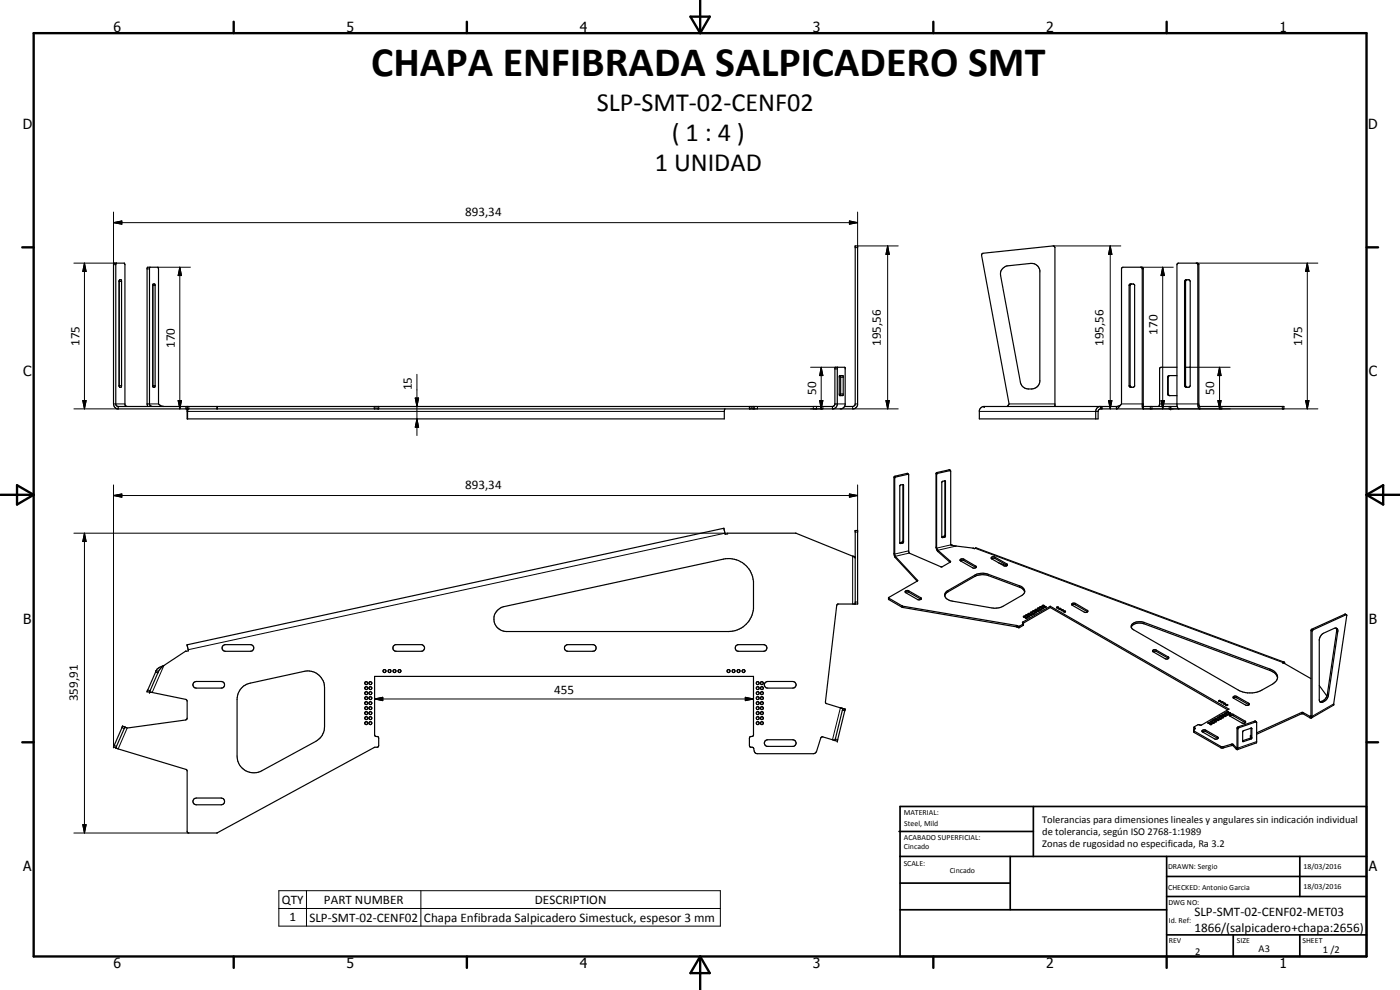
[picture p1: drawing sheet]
<svg xmlns="http://www.w3.org/2000/svg" width="420mm" height="297mm" viewBox="0 0 420 297" stroke-linecap="round" stroke-linejoin="round" font-family="sans-serif">
<g fill="none" stroke="#000" stroke-width=".35">
<path d="M35 79l-.3 .3v41.9l.1 .4 .7 .4M359 79l.5 .4v42.1l.4 1.2M35.9 83.9h.5l.1 .4v31.6l-.2 .3h-.4l-.1-.3zM45 80.2l-.1 .2v40.9l.3 .5 .5 .2M46 85.2h.4l.2 .3v30.4l-.2 .3h-.4l-.2-.3zM300.9 80.6l1.2-.8 7.2-.8a2.51 2.51 0 0 1 2.8 2.2v33.4a3 3 0 0 1-2.9 2.2 3 3 0 0 1-3-2.2l-5.9-31.9v-1.1zM339 85.3l1.2-.1 .3 .3v30.4l-.4 .3h-.9l-.3-.3v-30.4zM339.5 85.2l-.3 .3v30.4l.4 .3M342.3 80.2l.5 .3v41.5l.3 .7M355.7 84l1.2-.1 .3 .6v31.2l-.5 .5h-.9l-.3-.5v-31.2zM356.1 83.9l-.3 .6v31.2l.5 .5M251.4 110.2l-.1 11.3-.4 .8-.8 .4"/>
<path d="M252 112.7h1l.1 .3-.2 5.7h-.9l-.1-.3zM252.3 112.7v6M252.3 118.7h-.1M350.9 112.7l-.3 .5v5.2l.3 .3h2.3M353.2 110.2h-4.7l-.5 .3v10.8l-.2 .7M353.2 112.7h-2.4l-.3 .2-.1 5.3 .2 .4 .5 .1M355.8 110.2h1.4M35.5 122h214.3l.5-.2 .3-.5v-11l2.9-.1 .1 11.3-.4 .8-.7 .4M35.5 122v.7M38.2 122l-.7-.6v-42l-.2-.4h-3l-.2 .3v41.9l.2 .8 .9 .7h221l.8-.4 .4-.8v-47.7h-.7v47.4l-.1 .4-.5 .3-2.7 .1M44.1 121.2h.8M44.1 121.2v-40.7l.3-.3h3l.2 .5v40.5l.8 .6 .8 .2"/>
<path d="M44.1 121.2l.3 .8M56.2 122v3.7h161.2v-2.3l.2-.7M56.5 122.7l-.2 3M113.7 122v.7M224.9 122v.7M249.8 122.2v.5M250.6 121.2h.7M302.2 122l.6-.8-8.2-44.9 .4-.3 21-2.2 .4 .1 .2 .4v47.7M330 122l-.7 .4-.3 .5-.2 2.8M330.7 122v.7M335.1 122h-40l-1.1 .9-.1 2.8h35.7v-2.5l.7-.5h55v-.7h-25.2M335.1 122v.7"/>
<path d="M336.3 121.5l-1.2 .5M342.8 121.2h.3M343.1 122h10.2M343.1 122v-41.5l-.4-.3h-5.7l-.4 .3v40.7l-1.4 1.5M343.1 122v.7M360.1 122l-.3-.6v-42l-.5-.4h-5.6l-.5 .4v42.1l.5 1.2M360.1 122v.7M270.1 145.6l.9-.2 .2 .2v17l-.2 .3-.7 .2-.3-.2zM271 145.4v17.1l-1 .3M272.7 142.4l.1 23.5 9.6 4.2 2.9-1.7M272.7 142.4l-.5-.4-3.6 .9-.3 .3v23l.4 1.1M272.7 142.4l-.2-.1-3.7 .8-.3 .3v23.1l.2 .4"/>
<path d="M282.7 144.5l.8-.2 .2 .1v16.6l-.8 .3-.3-.1zM283.6 144.3v16.3l-.2 .3-.8 .1M285.3 141.3l-.4-.4-3.7 .9-.3 .3v22.1M255.9 166.9l-17.1-6.9h-20.5l.1 .2-.8 .1-.4-1.8-161 35 .3 1.8h-.7l-6.6 4.4M255.9 166.9l.8 .6M255.9 166.9l.8 .1M266.6 179.4l.1 .5 4.1 2.3 34.4 5.9 .4 .2 1.5-.7 .1-.5M266.6 179.4l4.2 2.5 34.4 5.8 .4 .2 1.6-.8M268.7 167.3l6.5 7.1M268.7 166.9l6.7 7.3-8.8 5.2M268.7 166.9v.4M271.7 177.4l.9-.2 3.7 2.1 .2 .4-1 .3-3.7-2.2z"/>
<path d="M271.7 177.8l.9-.2 3.8 2.2M280.9 164.2l.6 1.3M280.9 164.2l.2 .3M281.1 164.5v-22.1l.3-.4 3.6-.8 .3 .2v22.1l6.8 1M281.1 164.5l.4 .6M281.5 165.5l3.6 3.2M281.5 165.1l3.7 3.3M281.5 165.1v.4M283.7 177.8l8.8-5.2a5 5 0 0 1 4.2-.3l9.3 3.5a1.55 1.55 0 0 1 1.4 1.2 1.55 1.55 0 0 1-.9 1.7l-5.5 3.2a5.3 5.3 0 0 1-3.3 .5l-11.8-2a2.01 2.01 0 0 1-2.3-2.3zM285.2 168.4h.1M285.3 163.4l.5 .2M288.2 168.3l.5-.2 .6 .1 3.6 2.1"/>
<path d="M288.2 167.8h1.1l3.7 2.3-.3 .3h-.7l-3.8-2.2zM292.1 164.5l.4 .1 .4-.2 92.5 34.3M292.1 164.5h.1M297.6 167.6h1l3.6 2.1M297.6 167.2h1l3.6 2 .1 .4-.4 .2h-.6l-3.8-2.2zM299.6 168.8l2.5 1M307.5 177.6l-.2-.5-.9-.8-9.7-3.6a5.4 5.4 0 0 0-4.2 .3l-8 4.6-1 1.1M49.2 199.7l-1.5 .6-.8 .9M49.2 199.7l-1 .8-.6 1M66.8 193.8l.6-.4h8a1.01 1.01 0 0 1 .7 1.1 1.01 1.01 0 0 1-1 .9h-7.5a.98 .98 0 0 1-.8-.5 .98 .98 0 0 1 0-1.1zM118.1 193.8l.5-.4h8a1.01 1.01 0 0 1 .8 1.1 1.01 1.01 0 0 1-1 .9h-7.5a1 1 0 0 1-.9-.5 1 1 0 0 1 .1-1.1zM149.2 183.3l1.1-.9 .9-.4 65.9-14.2a7.4 7.4 0 0 1 9 6.6v8.2a7.6 7.6 0 0 1-7.5 6.9h-66.6a3.7 3.7 0 0 1-3.4-2.2 3.7 3.7 0 0 1 .6-4z"/>
<path d="M169.6 193.8l.6-.4h7.9a1.01 1.01 0 0 1 .8 1.1 1.01 1.01 0 0 1-1 .9h-7.5a.98 .98 0 0 1-.9-.5 .98 .98 0 0 1 .1-1.1zM220.8 193.8l.6-.4h8a1.01 1.01 0 0 1 .8 1.1 1.01 1.01 0 0 1-1.1 .9h-7.5a1 1 0 0 1-.9-.5 1 1 0 0 1 .1-1.1zM256.7 181.2v-22h.7v22h-6l-.3 .5-3.4 28.9 .2 .5 4.3 1.3M307.2 185h.5l-.3 .2zM307.2 184.9v.1M307.8 185.3h.5a.28 .28 0 0 1-.3 .3 .28 .28 0 0 1-.2-.3zM307.8 184.6h.6l-.2 .2zM308.4 184.9v.1M308.6 184.1l.3-.1 .2 .3-.3 .1zM309.1 184.5l.6 .1-.4 .1zM309.3 183.7l.4-.1 .1 .3h-.5zM310 183.3l.5 .1a.27 .27 0 0 1-.3 .2 .27 .27 0 0 1-.2-.3z"/>
<path d="M310.5 183.7l.3-.1 .3 .2-.4 .1zM310.7 182.9l.3-.1 .2 .2-.4 .1zM311.3 183.3l.4-.1 .1 .2-.3 .1zM311.4 182.5l.4-.1 .1 .2-.3 .2-.2-.2zM311.4 182.7h.1M312.1 182.8h.3a.24 .24 0 0 1-.2 .3 .24 .24 0 0 1-.3-.2zM312.2 182l.4 .1v.1a.26 .26 0 0 1-.3 .2 .26 .26 0 0 1-.1-.4zM312.7 182.4l.6 .1-.5 .2zM312.8 181.7h.6l-.2 .2zM313.4 182l.6 .1a.3 .3 0 0 1-.3 .2 .3 .3 0 0 1-.3-.3zM315.2 182.3l-8.1 4.7M315.2 181.9l-8.3 4.7v.3l.3 .2"/>
<path d="M315.2 181.9l53.6 30.9-8.2 4.8-1-.2-1.3 .8M315.2 182.3l53.3 30.7M315.2 181.9v.4M317.1 182.2l.4-.1 .2 .2-.5 .1zM318.5 183h.6l-.2 .3zM319.2 183.4l.3-.1 .3 .3h-.4zM321.6 181.2l.5-.2 .7 .1 3.6 2.1 .1 .3-1 .2-3.7-2.1zM321.7 181.5l.9-.1 3.8 2.2M339.5 188.2a2.87 2.87 0 0 1 3.8-1l37.8 14a2.92 2.92 0 0 1 2.3 2.2M339.7 187.3a3.6 3.6 0 0 1 3.6-.6l37.8 14a2.5 2.5 0 0 1 2 3.5l-1.1 1-3.3 1.9a7.5 7.5 0 0 1-7.1 0l-31.4-18.1a1.03 1.03 0 0 1-.5-1.7zM345.9 195.2l.2-.2h.8l3.9 2.3a.7 .7 0 0 1-1.2 .3l-3.5-2zM346 195.5l.9-.1 3.8 2.2"/>
<path d="M385.4 198.7l.2 .4M385.4 198.7l-.5 .2 8.5 4.7M396.8 190.3l3.7-1.8a.75 .75 0 0 1 .8 .1 .75 .75 0 0 1 .2 .9l-2.8 19.1a2.26 2.26 0 0 1-2.5 2l-.3-.5v-18.2zM401 188.5l.1 .9-2.8 19a2.57 2.57 0 0 1-2.2 2.2M403.6 184.3l-10.1 4.6-.1 26-.2 .1-2.5-1.3-13.6 6.2M403.7 184.2l.5 .5-3.9 26.8-6.7 3.9M403.7 184.2l-.1 .1M404.1 184.4l-10.2 4.7-.3 26.3h-.3l-2.2-1.2h-.5l-13.5 6.1M37.5 218.1l-2.8 6.3M37.5 218.1l-.8-.2-2.6 6.2 .6 .3M44.9 207.7l11 2.2 .3 .5-.1 5.4-.4 .2-17.5 2.4-.7-.3M46.9 201.2l-2.8 6.2 .8 .2"/>
<path d="M46.9 201.2l.7 .3M47.6 201.5l-2.7 6.1M58.1 204.9l.8-.4h7.5a.99 .99 0 0 1 1 1 .99 .99 0 0 1-1 1h-7.5a1 1 0 0 1-.9-.6 1 1 0 0 1 .1-1zM72.4 206.5l.8-.7 1.4-.7 16.7-3.7a5 5 0 0 1 6.1 4.9v11.7a4.9 4.9 0 0 1-2.6 4.4l-16.2 8.9a5 5 0 0 1-7.4-4.4v-17.1l.4-2zM110.8 206.2l.5-.1 .3 .5-.6 .3-.2-.2zM110.8 207.7l.5-.1 .3 .5a.45 .45 0 0 1-.6 .3 .45 .45 0 0 1-.2-.7zM110.8 213.7l.5-.1 .3 .5-.6 .3-.2-.2zM110.8 210.7l.5-.1 .3 .5-.4 .3-.3-.1zM229.6 204.9l.8-.4h7.5a1 1 0 0 1 1 1 1 1 0 0 1-1 1h-7.5a1 1 0 0 1-.9-.6 1 1 0 0 1 .1-1zM252.2 212.4l.3 .1M252.5 212.5l1.1 .3M252.5 212.5l.4 .1"/>
<path d="M252.9 212.6h.1M252.9 212.6l-2.3 9.6 .7 .2 2.3-9.6M252.9 212.6l.7 .2M358.2 219.1l.2 .7 8.1 4.6 .5 .1 2.9-.9 1.1 1.2M358.2 219.1l8.3 4.9 3.4-.7 1.3 1.1M358.3 218.2l.2 .6M358.3 218.2l.4 .4-.5 .5M360.8 219.6l.5-.2 .6 .1 3.6 2.1M360.8 219.1h1.1l3.5 2a.51 .51 0 0 1-.1 .7 .51 .51 0 0 1-.7-.1l-3.8-2.2zM362.5 216.9l.3-.2 .3 .3-.3 .1zM363.2 217.1l.5 .2-.4 .1zM363.3 216.5l.2-.2 .3 .3-.4 .1z"/>
<path d="M363.6 217.2h.1M363.8 216.8l.5-.1 .1 .2-.3 .1zM363.9 216.1h.1M364 216l.4-.1 .1 .3h-.4zM364.5 216.4h.6a.28 .28 0 0 1-.3 .2 .28 .28 0 0 1-.3-.2zM364.7 215.6h.5a.26 .26 0 0 1-.3 .3 .26 .26 0 0 1-.3-.3zM365.2 215.8h.1M365.3 215.9l.5 .2-.4 .1zM365.4 215.2l.4-.1 .1 .2-.4 .1zM366 215.6l.4-.1a.25 .25 0 0 1-.2 .3 .25 .25 0 0 1-.3-.2zM366 215.5v.1M366 214.8h.6a.28 .28 0 0 1-.3 .3 .28 .28 0 0 1-.3-.3z"/>
<path d="M366.5 210.7h.6l-.5 .2zM366.7 215.1l.5 .1-.4 .2zM366.8 214.4l.3-.1 .2 .2-.4 .1zM367.2 211h.5a.26 .26 0 0 1-.2 .3 .26 .26 0 0 1-.3-.2zM367.4 214.7l.5 .1-.3 .2-.2-.2zM367.5 214l.4-.1 .1 .2-.3 .1zM367.9 211.5h.6a.3 .3 0 0 1-.4 .2 .3 .3 0 0 1-.2-.2zM368.1 214.3l.4-.1 .1 .3h-.4zM368.2 213.5l.6 .2h-.6zM368.8 214v.1M369.1 214.8l.8-.1 3.8 2.1M369.1 214.4l1-.1 3.6 2.1a.5 .5 0 0 1-.1 .7 .5 .5 0 0 1-.7-.1l-3.8-2.2z"/>
<path d="M370.1 209.1l.6-.3 .5 .2 3.7 2.1a.6 .6 0 0 1-.4 .6 .6 .6 0 0 1-.7-.2l-3.6-2zM370.2 209.4l.8-.1 3.8 2.2M373 219.4l2.6-.9v3.1l-2.6 .9zM375.4 218.4v2.8l-2.5 1M377.1 216.6l-5.5 1.9-.1 6.2-.1 .2-.4-.1M395.9 205.7l2.3 3.1M58.2 239.7l.7-.3h7.5a1.02 1.02 0 0 1 1 1.1 1.02 1.02 0 0 1-1 1h-7.5a1.01 1.01 0 0 1-1-.7 1.01 1.01 0 0 1 .3-1.1zM229.6 222.4l.8-.4h7.5a1.01 1.01 0 0 1 1 .8 1.01 1.01 0 0 1-.7 1.1h-8l-.6-.4-.2-.4zM250.6 222.2l-3.8-1.1h-.3l-1.4 4.4-.6 .6h-.4h-17.2l-.5-.6-.4-1.2-.8-.1-.3-.5 .1-2.6 .8-.2 .3-.3v-17.7h-113.7v17.7l.3 .3 .9 .2v2.9l-1.3 .3-47.2 25.6h-8.6l-.3-.3v-18.3l-.2-.4-21.3-6.5M250.6 222.1v.1M371 224.5v.3M371.2 224.4h.1"/>
<path d="M371.3 224.4v-6.1l5.5-1.9 .3 .3v6.2l-5.8 2M371.3 224.2l.2 .3M375.4 220.6l-.2 .2 .2 .3"/>
<circle cx="308.7" cy="184.9" r=".24"/>
<circle cx="310.1" cy="184.2" r=".26"/>
<circle cx="318.1" cy="182.7" r=".24"/>
<circle cx="109.9" cy="211" r=".44"/>
<circle cx="109.9" cy="208" r=".44"/>
<circle cx="109.9" cy="217" r=".45"/>
<circle cx="109.9" cy="214" r=".45"/>
<circle cx="109.9" cy="206.5" r=".44"/>
<circle cx="109.9" cy="209.5" r=".44"/>
<circle cx="109.9" cy="215.5" r=".44"/>
<circle cx="109.9" cy="212.5" r=".44"/>
<circle cx="109.9" cy="205" r=".44"/>
<circle cx="111.2" cy="209.5" r=".45"/>
<circle cx="111.2" cy="205" r=".45"/>
<circle cx="111.2" cy="217" r=".46"/>
<circle cx="111.2" cy="212.5" r=".46"/>
<circle cx="111.2" cy="215.5" r=".46"/>
<circle cx="115.4" cy="201.3" r=".45"/>
<circle cx="116.9" cy="201.3" r=".44"/>
<circle cx="118.4" cy="201.3" r=".44"/>
<circle cx="119.9" cy="201.3" r=".44"/>
<circle cx="218.7" cy="201.3" r=".45"/>
<circle cx="220.1" cy="201.3" r=".44"/>
<circle cx="221.7" cy="201.3" r=".45"/>
<circle cx="223.1" cy="201.3" r=".44"/>
<circle cx="227.4" cy="215.5" r=".44"/>
<circle cx="227.4" cy="212.4" r=".44"/>
<circle cx="227.4" cy="209.5" r=".42"/>
<circle cx="227.4" cy="211" r=".44"/>
<circle cx="227.4" cy="205" r=".44"/>
<circle cx="227.4" cy="217" r=".44"/>
<circle cx="227.4" cy="208" r=".44"/>
<circle cx="227.4" cy="206.5" r=".45"/>
<circle cx="227.4" cy="214" r=".45"/>
<circle cx="228.6" cy="205" r=".44"/>
<circle cx="228.7" cy="206.5" r=".44"/>
<circle cx="228.7" cy="209.5" r=".44"/>
<circle cx="228.7" cy="215.5" r=".44"/>
<circle cx="228.7" cy="212.5" r=".44"/>
<circle cx="228.7" cy="211" r=".43"/>
<circle cx="228.7" cy="208" r=".44"/>
<circle cx="228.7" cy="217" r=".42"/>
<circle cx="228.7" cy="214" r=".43"/>
<circle cx="366" cy="210.4" r=".24"/>
<circle cx="369" cy="214" r=".24"/>
</g>
<g fill="none" stroke="#000" stroke-width=".3">
<path d="M22.2 79h12.8M25.3 79l.6 2.4h-1.1zM25.3 79v43.7M34.1 66.8l2.5-.5v1zM34.1 63.6v15.8h.6M34.1 66.8h223.3M254.9 66.3l2.5 .5-2.5 .5zM257.4 63.6v10.7h-.7M257.4 73.8h12.2M266.4 73.8l.5 2.5h-1zM266.4 73.8v48.9M316.1 73.8h20.3"/>
<path d="M333.2 73.8l.5 2.5h-1zM333.2 73.8v48.9M359 79h36.5M359.5 79.4h.3M392.3 79l.5 2.4h-1zM392.3 79v43.7M35.8 84.5h.7M44.1 80.7h.8M45.9 85.7h.7M47.4 80.2h9.7M54 80.2l.5 2.5h-1zM54 80.2v42.5"/>
<path d="M338.9 85.7h.3M342.3 80.2h9.8M342.8 80.7h.3M348.9 80.2l.6 2.5h-1.1zM348.9 80.2v42.5M355.5 84.5h.3M35.8 115.7h.7M45.9 115.7h.7M124.6 119.4h1l-.5 2.6zM125.1 112.3v18.4M243.3 110.2h8.1M246.5 110.2l.5 2.5h-1z"/>
<path d="M246.5 110.2v12.5M250.6 110.7h.7M252.3 113.2h.8M252.3 118.2h.8M338.9 115.7h.3M350.4 113.2h.2M350.4 118.2h.2M355.5 115.7h.3M357.1 110.2h12.1M366 110.2l.5 2.5h-1zM366 110.2v12.5M22.2 122.7h13.3"/>
<path d="M24.8 120.2h1.1l-.6 2.5zM34.1 121.2h3.4M44.9 121.2h2.7M53.5 120.2h1l-.5 2.5zM55.8 122v.7M56.2 123.4h161.2M56.7 122v.7M65.1 122v.7M65.3 122v.7M112.6 122v.7M113.1 122v.7M125.1 125.7l.5 2.5h-1z"/>
<path d="M128.3 122h-16v.7M225.4 122v.7M225.7 122v.7M226.2 122v.7M226.3 122v.7M227.3 122v.7M244.1 122v.7M245.1 122v.7M246 120.2h1l-.5 2.5zM246.3 122v.7M247 122v.7h-3.7M249.8 122v.2"/>
<path d="M251.3 121.2h2.3M255.9 122v.7h13.7M256.7 121.2h.7M265.9 120.2h1l-.5 2.5zM293.9 123.4h35.7M302.8 121.2h13.8M330.3 122v.7M332.7 120.2h1l-.5 2.5zM336.6 121.2h6.2M343.1 122.7h26.1M345.2 122v.7M345.7 122v.7"/>
<path d="M348 121.2h11.8M348.4 120.2h1.1l-.6 2.5zM350.9 122v.7M351.4 122v.7M365.5 120.2h1l-.5 2.5zM366.2 122v.7M366.7 122v.7M384.8 122v.7h10.7M391.8 120.2h1l-.5 2.5zM22.2 160h196.1M25.3 160l.6 2.5h-1.1zM25.3 160v89.9"/>
<path d="M34.1 148.7l2.5-.5v1zM34.1 148.7h223.3M34.1 145.5v78.6M217.6 160l-161.1 34.9M254.9 148.2l2.5 .5-2.5 .5zM257.4 145.5v14.1h-.7M268.3 143.2l.2 .3M268.6 142.9l.2 .2M271 145.4l.2 .2M272.2 142l.2 .3M280.9 142.1l.2 .3M281.2 141.8l.2 .2"/>
<path d="M283.6 144.3l.1 .2M284.8 141l.2 .2M255.9 166.9v14.3M266.8 179.5v.4M270.2 162.8l.1 .3M270.7 162.7l.1 .3M271 162.3l.2 .3M272.7 165.3l-4.2 .9-.2-.2M272.7 177.3v.4M272.9 165.9l-4.2 1M275.4 174.1v.2M276.3 179.3v.4"/>
<path d="M282.8 161l.1 .3M283.3 160.9l.2 .3M283.6 160.6l.1 .2M284.5 177.2v.4M285.2 168.4v.2M285.3 163.5l-4.2 1M286.9 163.8l-5.4 1.3M289.3 167.8v.4M292.5 172.6v.4M292.6 164.5l92.4 34.4M292.8 169.8v.4M296.7 172.3v.4"/>
<path d="M298.6 167.2v.4M302.2 169.2v.4M306 175.8v.4M49.2 199.7l-3.5 8.1M256.7 180.6h.7M270.7 181.8v.4M270.8 181.9v.3M305.1 187.7v.4M305.3 187.7v.4M305.5 187.9v.4M306 187.9v.4M306.9 186.6v.3"/>
<path d="M307 187.2v.5M322.8 181.1v.4M326.3 183.1v.4M343.3 186.7v.5M347 195.1v.4M350.6 197.1v.4M393.4 189.2l.4 .2M393.7 188.8l.4 .2M401.1 189.4l.4 .1M403.6 184.3l.4 .1M36.6 218.3l.7 .3M38.2 218.4l-2.7 6.3"/>
<path d="M44.4 207l.6 .3M46.7 201.7l.7 .2M112.4 209.7l2.5-.5v1zM112.4 209.7h113.7M223.7 209.2l2.4 .5-2.4 .5zM252.2 212.4l-2.4 9.6M252.8 213.1l.7 .2M358.4 218.4v.3M358.4 219.4v.4M358.6 218.4v.3M361.9 219.1v.4M370.1 214.3v.5"/>
<path d="M371.2 209v.4M371.3 218.5l.2 .2M371.5 218.1l.3 .3M373.7 216.4v.4M374.7 211v.4M375.5 218.4l.2 .3M376.6 216.4l.2 .2M381.1 200.7v.5M390.6 213.8v.4M391.1 213.8v.4M396.7 210.4l.4 .2M397.2 210.1l.3 .3"/>
<path d="M398.3 208.4l.4 .2M400.3 211.2l-6.5 3.7-.4-.1-.3 .1v.4M34.3 223.6l.7 .3M250.7 221.7l.7 .2M365.4 221.1v.4M366.3 223.9v.4M367.1 224v.4M369.6 223.3v.4M370.1 223.4v.4M371.3 224.3l-.3 .2M372.9 222.2l.3 .3M375.2 221.5l.2 .2"/>
<path d="M375.4 220.7v.3M375.4 221.1l.3 .3M377.1 222.5l-5.6 2M22.2 249.9h34.5M24.8 247.4h1.1l-.6 2.5zM83.7 267.3h132.5v10.6h-132.5zM83.7 272.6h132.5M92 267.3v10.6M126.3 267.3v10.6"/>
</g>
<g fill="#000">
<circle cx="56.2" cy="122" r=".18"/>
<circle cx="56.2" cy="122.7" r=".18"/>
<circle cx="295.3" cy="122" r=".18"/>
<circle cx="351.4" cy="122" r=".18"/>
<circle cx="351.4" cy="122.7" r=".18"/>
<circle cx="56.2" cy="193.5" r=".18"/>
<circle cx="36.8" cy="217.8" r=".18"/>
<circle cx="37.5" cy="218.1" r=".18"/>
<circle cx="44.1" cy="207.4" r=".18"/>
<circle cx="44.9" cy="207.7" r=".18"/>
<circle cx="252.9" cy="212.6" r=".18"/>
<circle cx="34.1" cy="224.1" r=".18"/>
<circle cx="251.3" cy="222.4" r=".18"/>
<circle cx="372.9" cy="222.2" r=".18"/>
<circle cx="375.4" cy="221.1" r=".18"/>
</g>
<g fill="none" stroke="#000" stroke-width=".71">
<path d="M10.1 9.9h400v277.1h-400zM70.1 6.5v3.4M140.1 6.5v3.4M207.2 5h5.8l-2.9 4.9zM210.1 0v9.9M280.1 6.5v3.4M350.1 6.5v3.4M6.7 74.2h3.4M410.1 74.2h3.5M.1 148.5h10M5.1 145.6l5 2.9-5 2.9zM410.1 148.5h10"/>
<path d="M410.1 148.5l5-2.9v5.8zM6.7 222.7h3.4M410.1 222.7h3.5M70.1 287v3.4M140.1 287v3.4M210.1 287v10M210.1 287l2.9 5h-5.8zM280.1 287v3.4M350.1 287v3.4"/>
</g>
<g fill="none" stroke="#000" stroke-width=".51">
<path d="M269.8 249.5h40.3M270.1 242h140v45h-140zM270.1 257h140M303.2 257v16M310.1 242v15M350.1 257v30M390.1 257v12M270.1 265h33.1M270.1 273h80M350.1 269h60M350.1 263h60M350.1 280.5h60"/>
<path d="M370.1 280.5v6.5M390.1 280.5v6.5"/>
</g>
<g fill="#000">
<path d="M34.1 66.8l2.5-.5v1zM254.9 66.3l2.5 .5-2.5 .5zM266.4 73.8l.5 2.5h-1zM333.2 73.8l.5 2.5h-1zM25.3 79l.6 2.4h-1.1zM54 80.2l.5 2.5h-1zM348.9 80.2l.6 2.5h-1.1zM392.3 79l.5 2.4h-1zM124.6 119.4h1l-.5 2.6zM246.5 110.2l.5 2.5h-1zM366 110.2l.5 2.5h-1zM24.8 120.2h1.1l-.6 2.5z"/>
<path d="M53.5 120.2h1l-.5 2.5zM125.1 125.7l.5 2.5h-1zM246 120.2h1l-.5 2.5zM265.9 120.2h1l-.5 2.5zM332.7 120.2h1l-.5 2.5zM348.4 120.2h1.1l-.6 2.5zM365.5 120.2h1l-.5 2.5zM391.8 120.2h1l-.5 2.5zM34.1 148.7l2.5-.5v1zM254.9 148.2l2.5 .5-2.5 .5zM25.3 160l.6 2.5h-1.1zM112.4 209.7l2.5-.5v1z"/>
<path d="M223.7 209.2l2.4 .5-2.4 .5zM24.8 247.4h1.1l-.6 2.5z"/>
</g>
<text font-size="12.6" x="111.4" y="22.7">CHAPA ENFIBRADA SALPICADERO SMT</text>
<g font-size="7.9">
<text x="179.1" y="33.2">SLP-SMT-02-CENF02</text>
<text x="201.6" y="42.2">( 1 : 4 )</text>
<text x="196.5" y="51.2">1 UNIDAD</text>
</g>
<g font-size="4.2">
<text x="34" y="9.6">6</text>
<text x="104" y="9.6">5</text>
<text x="174" y="9.6">4</text>
<text x="244" y="9.6">3</text>
<text x="314" y="9.6">2</text>
<text x="384" y="9.6">1</text>
<text x="6.8" y="38.7">D</text>
<text x="410.6" y="38.7">D</text>
<text x="7" y="112.9">C</text>
<text x="410.8" y="112.9">C</text>
<text x="7" y="187.1">B</text>
<text x="410.8" y="187.1">B</text>
<text x="7" y="261.4">A</text>
<text x="410.8" y="261.4">A</text>
<text x="34" y="290.4">6</text>
<text x="104" y="290.4">5</text>
<text x="174" y="290.4">4</text>
<text x="244" y="290.4">3</text>
<text x="314" y="290.4">2</text>
<text x="384" y="290.4">1</text>
</g>
<g font-size="3.9">
<text x="139.6" y="64.7">893,34</text>
<text x="347.4" y="100.4" transform="rotate(-90 347.4 100.4)">170</text>
<text x="23.8" y="103.8" transform="rotate(-90 23.8 103.8)">175</text>
<text x="52.4" y="104.5" transform="rotate(-90 52.4 104.5)">170</text>
<text x="264.3" y="103.8" transform="rotate(-90 264.3 103.8)">195,56</text>
<text x="331.2" y="103.8" transform="rotate(-90 331.2 103.8)">195,56</text>
<text x="390.8" y="103.8" transform="rotate(-90 390.8 103.8)">175</text>
<text x="123.6" y="117.1" transform="rotate(-90 123.6 117.1)">15</text>
<text x="244.9" y="118.4" transform="rotate(-90 244.9 118.4)">50</text>
<text x="364.4" y="118.4" transform="rotate(-90 364.4 118.4)">50</text>
<text x="139.6" y="146.6">893,34</text>
<text x="166.3" y="208.2">455</text>
<text x="23.3" y="210.4" transform="rotate(-90 23.3 210.4)">359,91</text>
<text x="84.6" y="271.2">QTY</text>
<text x="97.2" y="271.2">PART NUMBER</text>
<text x="160.5" y="271.2">DESCRIPTION</text>
<text x="358.5" y="275">SLP-SMT-02-CENF02-MET03</text>
<text x="86.9" y="276.5">1</text>
<text x="92.9" y="276.5">SLP-SMT-02-CENF02</text>
<text x="127.2" y="276.6">Chapa Enfibrada Salpicadero Simestuck, espesor 3 mm</text>
<text x="358.5" y="279.7">1866/(salpicadero+chapa:2656)</text>
</g>
<g font-size="3.1">
<text x="312.7" y="246.8">Tolerancias para dimensiones lineales y angulares sin indicación individual</text>
<text x="312.7" y="250.4">de tolerancia, según ISO 2768-1:1989</text>
<text x="312.7" y="254">Zonas de rugosidad no especificada, Ra 3.2</text>
<text x="358.7" y="286.5">2</text>
<text x="377.7" y="285.6">A3</text>
<text x="397" y="285.9">1 /2</text>
</g>
<g font-size="2.4">
<text x="271.2" y="244.4">MATERIAL:</text>
<text x="271.3" y="252">ACABADO SUPERFICIAL:</text>
<text x="271.4" y="247.9">Steel, Mild</text>
<text x="271.3" y="254.6">Cincado</text>
<text x="271.2" y="259.7">SCALE:</text>
<text x="285" y="262">Cincado</text>
<text x="350.6" y="260.7">DRAWN: Sergio</text>
<text x="391.2" y="260.6">18/03/2016</text>
<text x="350.6" y="267">CHECKED: Antonio Garcia</text>
<text x="391.2" y="266.7">18/03/2016</text>
<text x="350.6" y="271.4">DWG NO:</text>
<text x="350.8" y="276.9">Id. Ref:</text>
<text x="350.8" y="282.8">REV</text>
<text x="371.2" y="282.9">SIZE</text>
<text x="390.9" y="282.9">SHEET</text>
</g>
</svg>
